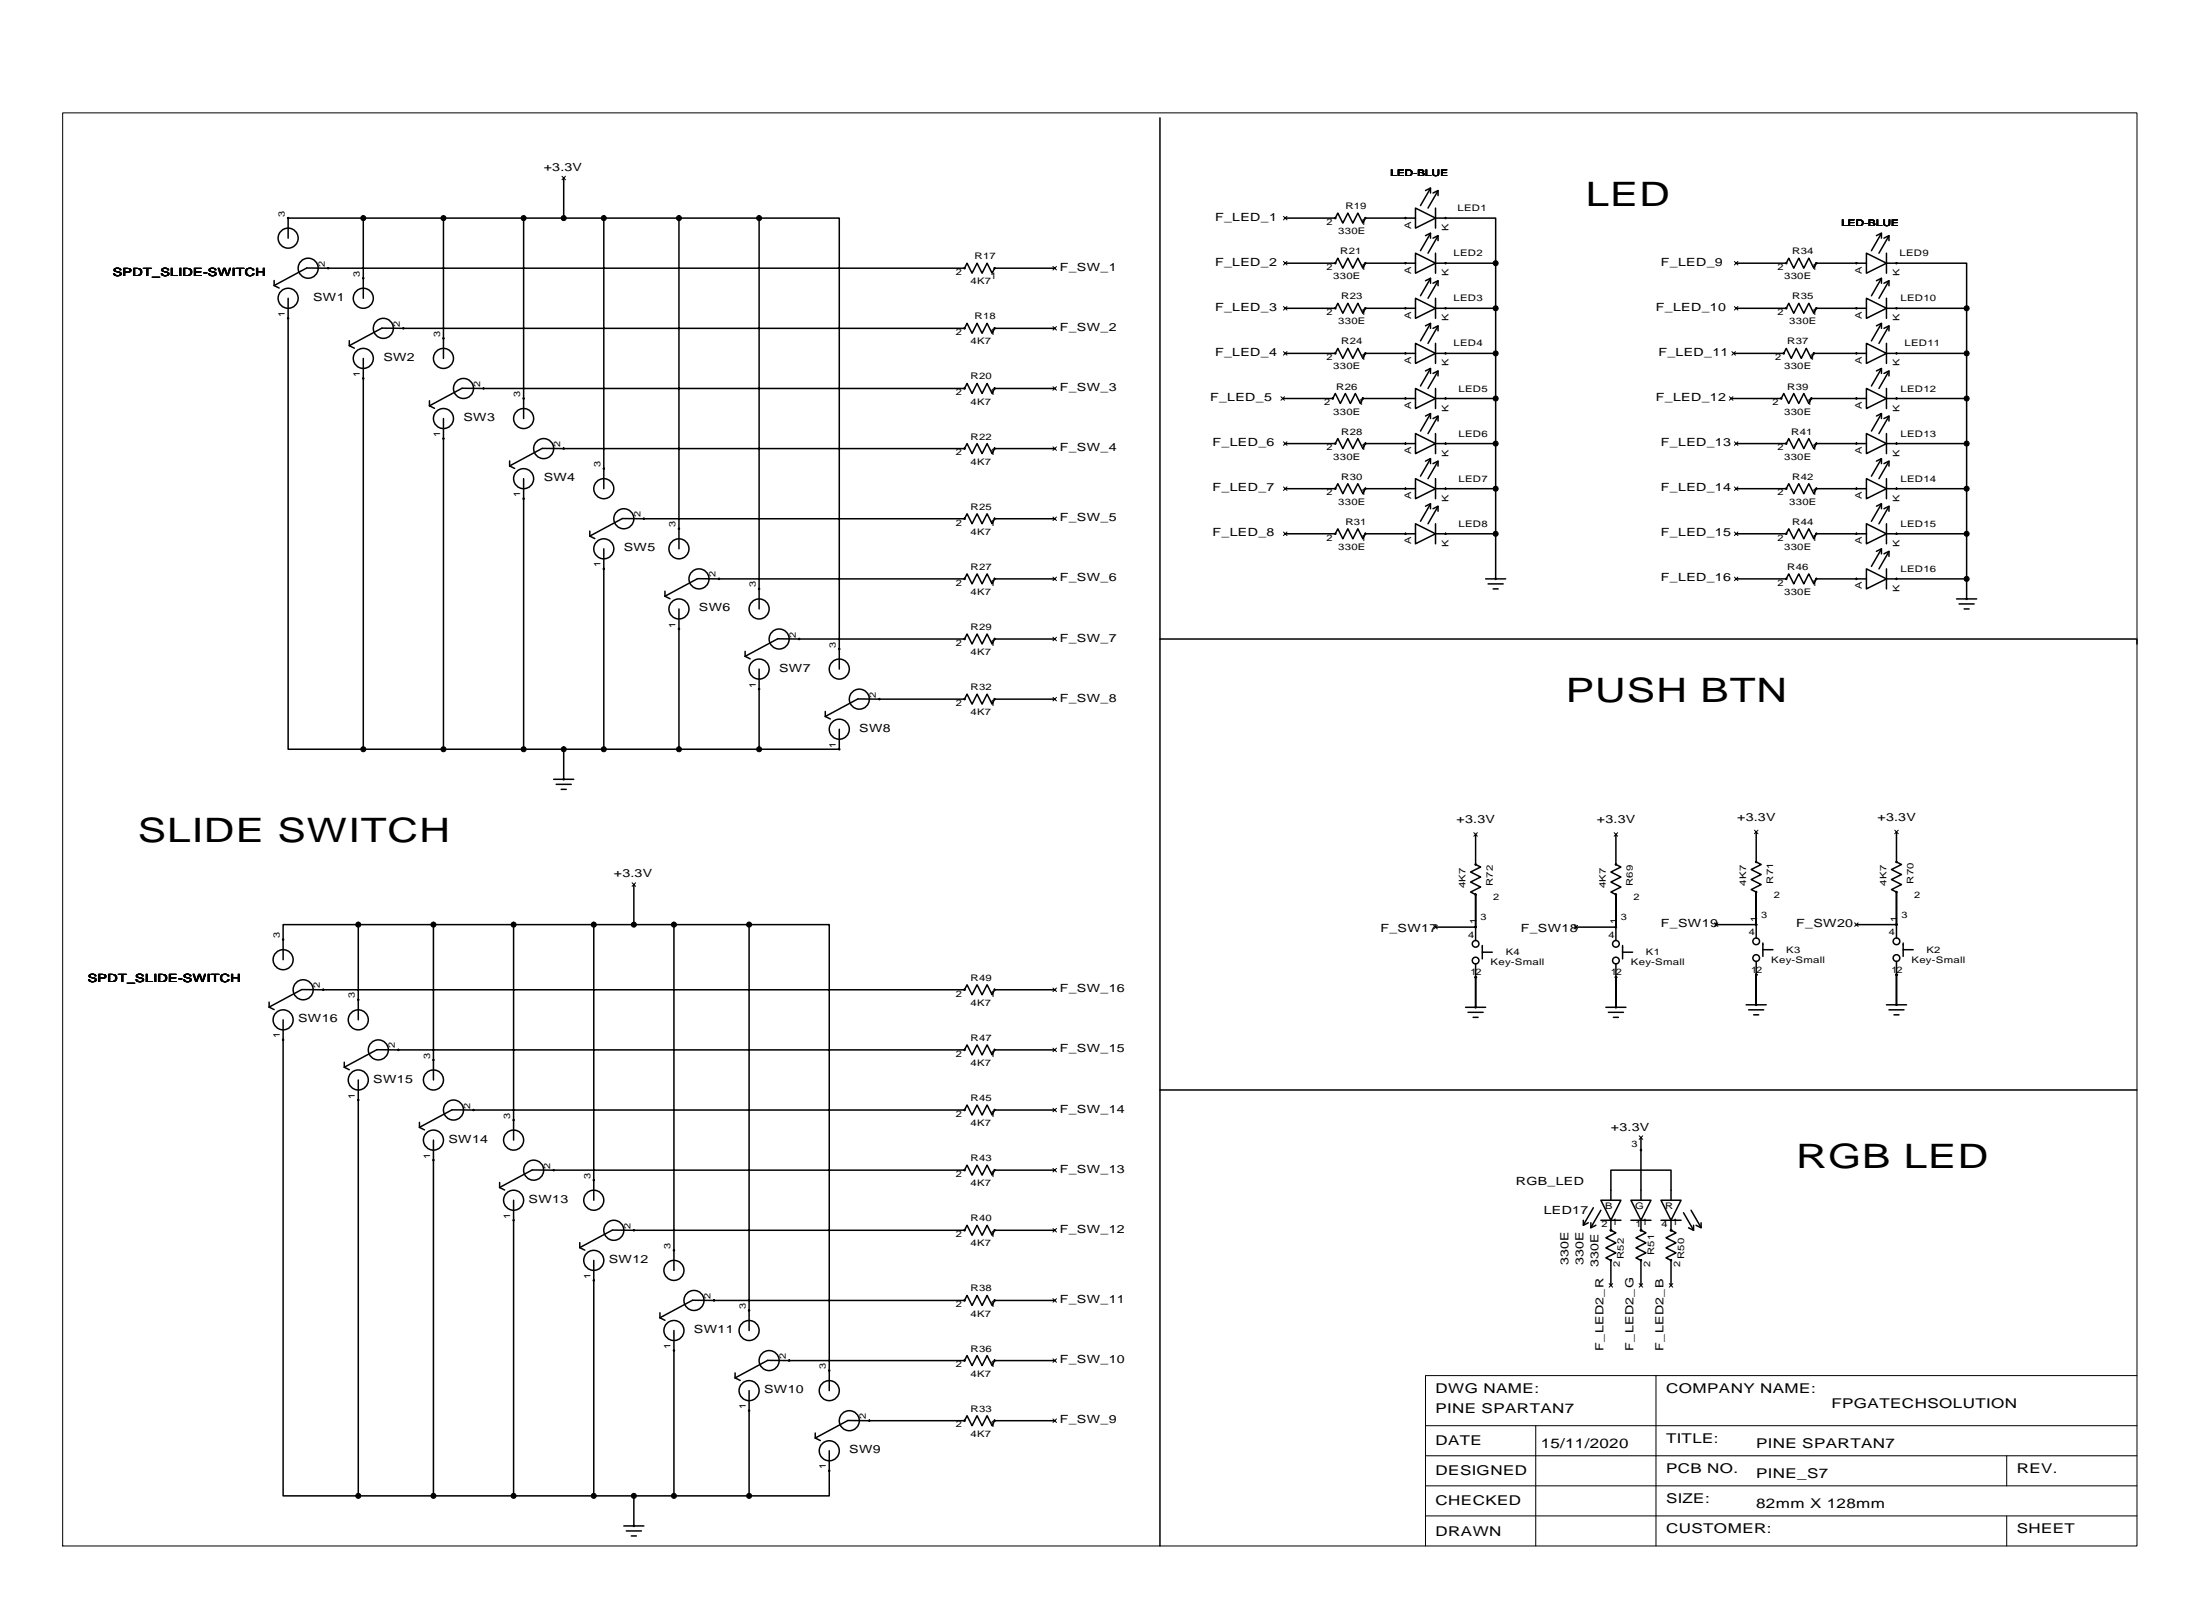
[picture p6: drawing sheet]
<svg xmlns="http://www.w3.org/2000/svg" width="558mm" height="408mm" viewBox="0 0 558 408" stroke-linecap="round" stroke-linejoin="round" font-family="sans-serif">
<g fill="none" stroke="#000" stroke-width=".38">
<path d="M294 29.9v361.9M92.1 55.3v20.3M112.4 55.3v35.5M132.7 55.3v50.8M142.9 45.1v10.2M153 55.3v68.6M172.1 55.3v83.8M192.4 55.3h20.3v114.3M192.4 55.3h-119.4v5.1M192.4 55.3v99M325.8 55.3h12.7l.6-1.3 1.3 2.5 1.2-2.5 1.3 2.5 1.3-2.5 1.2 2.5 .7-1.2h12.7M358.8 52.7l5.1 2.6-5.1 2.5z"/>
<path d="M361.3 48.3l1.3-.6v1.2M361.3 59.7l1.3-.6v1.3M362.6 47.7l-2.5 4.4M362.6 59.1l-2.5 4.4M363.2 48.9l1.3-.6v1.3M363.9 55.3h15.2v11.4M363.9 52.7v5.1M364.5 48.3l-2.5 4.4M364.5 59.8l-2.5 4.4M475.6 59.7l1.3-.6v1.3M476.9 59.1l-2.5 4.4M478.8 59.8l-2.5 4.4"/>
<path d="M69.5 72.4l1.3 .6M69.5 71.1v1.3M73 75.6v114.3h19.1M267.3 68h-15.2l-.6 1.2-1.3-2.5-1.3 2.5-1.2-2.5-1.3 2.5-1.3-2.5-.6 1.3-166.8-.1-8.2 4.5M325.8 66.7h12.7l.6-1.3 1.3 2.6 1.2-2.6 1.3 2.6 1.3-2.6 1.2 2.6 .7-1.3h12.7M325.8 78.1h12.7l.6-1.2 1.3 2.5 1.2-2.5 1.3 2.5 1.3-2.5 1.2 2.5 .7-1.3h12.7M358.8 64.2l5.1 2.5-5.1 2.5zM358.8 75.6l5.1 2.5-5.1 2.6zM361.3 71.2l1.3-.7v1.3M362.6 70.6l-2.5 4.4M363.2 60.4l1.3-.7v1.3M363.2 71.8l1.3-.6v1.2"/>
<path d="M363.9 78.1h15.2M363.9 66.7h15.2M363.9 64.2v5M363.9 75.6v5.1M364.5 71.2l-2.5 4.4M379.1 66.7v80M440.1 78.1h12.7l.6-1.2 1.3 2.5 1.2-2.5 1.3 2.5 1.3-2.5 1.2 2.5 .7-1.3h12.7M440.1 66.7h12.7l.6-1.3 1.3 2.6 1.2-2.6 1.3 2.6 1.3-2.6 1.2 2.6 .7-1.3h12.7M473.1 64.2l5.1 2.5-5.1 2.5zM473.1 75.6l5.1 2.5-5.1 2.6zM475.6 71.2l1.3-.7v1.3M476.9 70.6l-2.5 4.4"/>
<path d="M477.5 60.4l1.3-.7v1.3M477.5 71.8l1.3-.6v1.2M478.2 66.7h20.3v11.4M478.2 78.1h20.3M478.2 64.2v5M478.2 75.6v5.1M478.8 71.2l-2.5 4.4M498.5 78.1v73.7M88.5 87.6l1.3 .6M88.5 86.3v1.3M92.1 90.8v99.1M267.3 83.2h-15.2l-.6 1.3-1.3-2.6-1.3 2.6-1.2-2.6-1.3 2.6-1.3-2.6-.6 1.3h-147.7l-8.3 4.4"/>
<path d="M267.3 98.5h-15.2l-.6 1.2-1.3-2.5-1.3 2.5-1.2-2.5-1.3 2.5-1.3-2.5-.6 1.3-127.4-.1-8.2 4.5M325.8 89.6h12.7l.6-1.3 1.3 2.5 1.2-2.5 1.3 2.5 1.3-2.5 1.2 2.5 .7-1.2h12.7M358.8 98.5l5.1 2.5-5.1 2.5zM358.8 87l5.1 2.6-5.1 2.5zM361.3 94l1.3-.6v1.2M361.3 82.6l1.3-.7v1.3M362.6 93.4l-2.5 4.4M362.6 82l-2.5 4.4M363.2 94.6l1.3-.6v1.3M363.2 83.2l1.3-.6v1.3M363.9 89.6h15.2M363.9 87v5.1"/>
<path d="M363.9 98.5v5M364.5 94.1l-2.5 4.4M364.5 82.6l-2.5 4.4M439.4 89.6h12.7l.7-1.3 1.2 2.5 1.3-2.5 1.3 2.5 1.2-2.5 1.3 2.5 .6-1.2h13.4M473.1 87l5.1 2.6-5.1 2.5zM473.1 98.5l5.1 2.5-5.1 2.5zM475.6 82.6l1.3-.7v1.3M475.6 94l1.3-.6v1.2M476.9 82l-2.5 4.4M476.9 93.4l-2.5 4.4M477.5 83.2l1.3-.6v1.3M477.5 94.6l1.3-.6v1.3"/>
<path d="M478.2 89.6h20.3M478.2 87v5.1M478.2 98.5v5M478.8 82.6l-2.5 4.4M478.8 94.1l-2.5 4.4M108.9 102.9l1.2 .6M108.9 101.6v1.3M112.4 106.1v83.8M129.2 118.1l1.2 .6M129.2 116.8v1.3M267.3 113.7h-15.2l-.6 1.3-1.3-2.6-1.3 2.6-1.2-2.6-1.3 2.6-1.3-2.6-.6 1.3-107.1-.1-8.2 4.5M325.1 101h12.7l.7-1.3 1.2 2.6 1.3-2.6 1.3 2.6 1.2-2.6 1.3 2.6 .6-1.3h13.4"/>
<path d="M325.8 112.4h12.7l.6-1.2 1.3 2.5 1.2-2.5 1.3 2.5 1.3-2.5 1.2 2.5 .7-1.3h12.7M358.8 109.9l5.1 2.5-5.1 2.6zM361.3 105.4l1.3-.6v1.3M361.3 116.9l1.3-.7v1.3M362.6 104.9l-2.5 4.4M362.6 116.3l-2.5 4.4M363.2 106.1l1.3-.7v1.3M363.2 117.5l1.3-.6v1.2M363.9 112.4h15.2M363.9 101h15.2M363.9 109.9v5.1M364.5 105.5l-2.5 4.4"/>
<path d="M364.5 116.9l-2.5 4.4M438.8 101h12.7l.6-1.3 1.3 2.6 1.3-2.6 1.2 2.6 1.3-2.6 1.3 2.6 .6-1.3h14M440.1 112.4h12.7l.6-1.2 1.3 2.5 1.2-2.5 1.3 2.5 1.3-2.5 1.2 2.5 .7-1.3h12.7M473.1 109.9l5.1 2.5-5.1 2.6zM475.6 116.9l1.3-.7v1.3M475.6 105.4l1.3-.6v1.3M476.9 116.3l-2.5 4.4M476.9 104.9l-2.5 4.4M477.5 117.5l1.3-.6v1.2M477.5 106.1l1.3-.7v1.3M478.2 112.4h20.3M478.2 101h20.3"/>
<path d="M478.2 109.9v5.1M478.8 116.9l-2.5 4.4M478.8 105.5l-2.5 4.4M132.7 121.3v68.6h10.2M149.5 135.9l1.3 .6M149.5 134.6v1.3M153 139.1v50.8M267.3 131.5h-15.2l-.6 1.2-1.3-2.5-1.3 2.5-1.2-2.5-1.3 2.5-1.3-2.5-.6 1.3-86.7-.1-8.3 4.5M325.8 123.9h12.7l.6-1.3 1.3 2.5 1.2-2.5 1.3 2.5 1.3-2.5 1.2 2.5 .7-1.2h12.7M325.8 135.3h12.7l.6-1.3 1.3 2.6 1.2-2.6 1.3 2.6 1.3-2.6 1.2 2.6 .7-1.3h12.7M358.8 132.7l5.1 2.6-5.1 2.5zM358.8 121.3l5.1 2.6-5.1 2.5z"/>
<path d="M361.3 128.3l1.3-.6v1.2M362.6 127.7l-2.5 4.4M363.2 128.9l1.3-.6v1.3M363.9 135.3h15.2M363.9 123.9h15.2M363.9 121.3v5.1M363.9 132.7v5.1M364.5 128.3l-2.5 4.4M440.1 123.9h12.7l.6-1.3 1.3 2.5 1.2-2.5 1.3 2.5 1.3-2.5 1.2 2.5 .7-1.2h12.7M440.1 135.3h12.7l.6-1.3 1.3 2.6 1.2-2.6 1.3 2.6 1.3-2.6 1.2 2.6 .7-1.3h12.7M473.1 132.7l5.1 2.6-5.1 2.5zM473.1 121.3l5.1 2.6-5.1 2.5z"/>
<path d="M475.6 139.7l1.3-.6v1.3M475.6 128.3l1.3-.6v1.2M476.9 139.1l-2.5 4.4M476.9 127.7l-2.5 4.4M477.5 128.9l1.3-.6v1.3M478.2 135.3h20.3M478.2 123.9h20.3M478.2 121.3v5.1M478.2 132.7v5.1M478.8 139.8l-2.5 4.4M478.8 128.3l-2.5 4.4M168.5 151.1l1.3 .6"/>
<path d="M168.5 149.8v1.3M172.1 154.3v35.6M267.3 146.7h-15.2l-.6 1.3-1.3-2.6-1.3 2.6-1.2-2.6-1.3 2.6-1.3-2.6-.6 1.3h-67.7l-8.3 4.4M376.6 146.7h5M377.2 148h3.8M378.5 149.3h1.2M440.1 146.7h12.7l.6-1.3 1.3 2.6 1.2-2.6 1.3 2.6 1.3-2.6 1.2 2.6 .7-1.3h12.7M473.1 144.2l5.1 2.5-5.1 2.6zM477.5 140.4l1.3-.7v1.3M478.2 146.7h20.3M478.2 144.2v5.1M495.9 151.8h5.1"/>
<path d="M496.6 153.1h3.8M497.8 154.3h1.3M188.9 166.4l1.2 .6M188.9 165.1v1.3M192.4 169.6v20.3M267.3 177.2h-15.2l-.6 1.3-1.3-2.6-1.3 2.6-1.2-2.6-1.3 2.6-1.3-2.6-.6 1.3-27.1-.1-8.2 4.5M267.3 162h-15.2l-.6 1.2-1.3-2.5-1.3 2.5-1.2-2.5-1.3 2.5-1.3-2.5-.6 1.3-47.4-.1-8.2 4.5M294 162h247.7v1.2M92.1 189.9h40.6M140.3 197.5h5.1M141 198.8h3.8M142.9 189.9v7.6"/>
<path d="M209.2 181.6l1.3 .6M209.2 180.3v1.3M212.7 184.8v5.1h-69.8M142.2 200.1h1.3M374 211.5v7.6l1.3 .6-2.5 1.3 2.5 1.3-2.5 1.3 2.5 1.2-2.5 1.3 1.2 .6v11.7M409.6 211.5v7.6l1.3 .6-2.6 1.3 2.6 1.3-2.6 1.3 2.6 1.2-2.6 1.3 1.3 .6v11.7M445.1 210.9v7.6l1.3 .6-2.5 1.3 2.5 1.2-2.5 1.3 2.5 1.3-2.5 1.3 1.2 .6v11.6M480.7 210.9v7.6l1.3 .6-2.6 1.3 2.6 1.2-2.6 1.3 2.6 1.3-2.6 1.3 1.3 .6v11.6M90.8 234.3h-19v8.9M90.8 234.3h99.1M90.8 234.3v24.2M109.9 234.3v39.4"/>
<path d="M130.2 234.3v54.7M150.5 234.3v69.9M160.7 224.2v10.1M170.8 234.3v87.7M189.9 234.3h20.3v118.2M189.9 234.3v102.9M363.9 235h10.1M375.7 239.6v3.4M399.4 235h10.2M411.3 239.6v3.4M435 234.3h10.1M446.8 239v3.4"/>
<path d="M470.5 234.3h10.2M482.4 239v3.4M68.2 255.3l1.3 .6M68.2 254v1.3M71.8 258.5v120.6h19M267.3 250.9h-15.2l-.6 1.2-1.3-2.5-1.3 2.5-1.2-2.5-1.3 2.5-1.3-2.5-.6 1.3-168-.1-8.3 4.5M371.5 255.3h5.1M372.1 256.6h3.8M373.4 257.8h1.3M374 247.7h.1M374 244.3v11M375.7 241.3h2.6"/>
<path d="M407 255.3h5.1M407.7 256.6h3.8M408.9 257.8h1.3M409.6 247.7h.1M409.6 244.3v11M411.3 241.3h2.5M442.6 254.7h5.1M443.2 255.9h3.8M444.5 257.2h1.3M445.1 247h.1M445.1 243.7v11M446.8 240.7h2.6"/>
<path d="M478.2 254.7h5M478.8 255.9h3.8M480.1 257.2h1.2M480.7 247h.1M480.7 243.7v11M482.4 240.7h2.5M87.3 270.5l1.2 .6M87.3 269.2v1.3M90.8 273.7v105.4h19.1M267.3 266.1h-15.2l-.6 1.3-1.3-2.6-1.3 2.6-1.2-2.6-1.3 2.6-1.3-2.6-.6 1.3-149-.1-8.2 4.5M294 276.3h247.7M106.3 285.7l1.3 .7"/>
<path d="M106.3 284.5v1.2M109.9 289v90.1M126.6 299.7v1.3M267.3 281.3h-15.2l-.6 1.3-1.3-2.5-1.3 2.5-1.2-2.5-1.3 2.5-1.3-2.5-.6 1.2h-129.9l-8.3 4.4M267.3 296.6h-15.2l-.6 1.2-1.3-2.5-1.3 2.5-1.2-2.5-1.3 2.5-1.3-2.5-.6 1.3-109.6-.1-8.3 4.5M415.9 288.3v15.9M126.6 301l1.3 .6M130.2 304.2v74.9M147 316.2l1.2 .6M147 314.9v1.3M150.5 319.4v59.7M267.3 311.8h-15.2l-.6 1.3-1.3-2.6-1.3 2.6-1.2-2.6-1.3 2.6-1.3-2.6-.6 1.3h-89.3l-8.2 4.4"/>
<path d="M401.3 309.3v1.2l1.3-.6M403.2 309.9v1.3l1.3-.7M403.9 306.1l-2.6 4.4M405.8 304.2h5.1l-2.6 5.1zM405.8 309.3h5.1M405.8 306.7l-2.6 4.4M408.3 311.8h.1M408.3 311.8l1.3 .7-2.6 1.2 2.6 1.3-2.6 1.3 2.6 1.2-2.6 1.3 1.3 .6v6.4M408.3 304.2v-7.6h15.3v7.6M408.3 309.3v2.5M413.4 304.2h5.1l-2.6 5.1zM413.4 309.3h5.1"/>
<path d="M415.9 311.8h.1M415.9 311.8l1.3 .7-2.5 1.2 2.5 1.3-2.5 1.3 2.5 1.2-2.5 1.3 1.2 .6v6.4M415.9 309.3v2.5M421 304.2h5.1l-2.5 5.1zM421 309.3h5.1M423.6 311.8h.1M423.6 311.8l1.2 .7-2.5 1.2 2.5 1.3-2.5 1.3 2.5 1.2-2.5 1.3 1.3 .6v6.4M423.6 309.3v2.5M426.7 307.4l2.6 4.4M428.6 306.7l2.6 4.4M429.3 310.5v1.3l-1.3-.6M431.2 309.9v1.3l-1.3-.7"/>
<path d="M167.3 334l1.2 .6M167.3 332.7v1.3M170.8 337.2v41.9M267.3 329.6h-15.2l-.6 1.3-1.3-2.6-1.3 2.6-1.2-2.6-1.3 2.6-1.3-2.6-.6 1.3-69-.1-8.2 4.5M186.3 349.2l1.3 .7M186.3 348v1.2M189.9 352.5v26.6M267.3 344.8h-15.2l-.6 1.3-1.3-2.5-1.3 2.5-1.2-2.5-1.3 2.5-1.3-2.5-.6 1.2h-49.9l-8.3 4.4M109.9 379.1h40.6M150.5 379.1h10.2v7.6M160.7 379.1h29.2M206.6 364.5l1.3 .6"/>
<path d="M206.6 363.2v1.3M210.2 367.7v11.4h-20.3M267.3 360.1h-15.2l-.6 1.2-1.3-2.5-1.3 2.5-1.2-2.5-1.3 2.5-1.3-2.5-.6 1.3-29.6-.1-8.3 4.5M158.1 386.7h5.1M158.8 388h3.8M160 389.3h1.3"/>
<circle cx="73" cy="75.6" r="2.54"/>
<circle cx="73" cy="60.4" r="2.54"/>
<circle cx="78.1" cy="68" r="2.54"/>
<circle cx="92.1" cy="75.6" r="2.54"/>
<circle cx="92.1" cy="90.8" r="2.54"/>
<circle cx="97.2" cy="83.2" r="2.54"/>
<circle cx="112.4" cy="90.8" r="2.54"/>
<circle cx="117.5" cy="98.5" r="2.54"/>
<circle cx="112.4" cy="106.1" r="2.54"/>
<circle cx="132.7" cy="106.1" r="2.54"/>
<circle cx="137.8" cy="113.7" r="2.54"/>
<circle cx="132.7" cy="121.3" r="2.54"/>
<circle cx="153" cy="139.1" r="2.54"/>
<circle cx="153" cy="123.9" r="2.54"/>
<circle cx="158.1" cy="131.5" r="2.54"/>
<circle cx="172.1" cy="139.1" r="2.54"/>
<circle cx="172.1" cy="154.3" r="2.54"/>
<circle cx="177.2" cy="146.7" r="2.54"/>
<circle cx="192.4" cy="154.3" r="2.54"/>
<circle cx="192.4" cy="169.6" r="2.54"/>
<circle cx="197.5" cy="162" r="2.54"/>
<circle cx="212.7" cy="169.6" r="2.54"/>
<circle cx="217.8" cy="177.2" r="2.54"/>
<circle cx="212.7" cy="184.8" r="2.54"/>
<circle cx="374" cy="239.2" r=".85"/>
<circle cx="409.6" cy="239.2" r=".85"/>
<circle cx="445.1" cy="238.6" r=".85"/>
<circle cx="480.7" cy="238.6" r=".85"/>
<circle cx="71.8" cy="258.5" r="2.54"/>
<circle cx="71.8" cy="243.2" r="2.54"/>
<circle cx="76.8" cy="250.9" r="2.54"/>
<circle cx="90.8" cy="258.5" r="2.54"/>
<circle cx="374" cy="243.4" r=".85"/>
<circle cx="409.6" cy="243.4" r=".85"/>
<circle cx="445.1" cy="242.8" r=".85"/>
<circle cx="480.7" cy="242.8" r=".85"/>
<circle cx="90.8" cy="273.7" r="2.54"/>
<circle cx="95.9" cy="266.1" r="2.54"/>
<circle cx="109.9" cy="273.7" r="2.54"/>
<circle cx="109.9" cy="289" r="2.54"/>
<circle cx="114.9" cy="281.3" r="2.54"/>
<circle cx="130.2" cy="289" r="2.54"/>
<circle cx="135.3" cy="296.6" r="2.54"/>
<circle cx="130.2" cy="304.2" r="2.54"/>
<circle cx="150.5" cy="319.4" r="2.54"/>
<circle cx="150.5" cy="304.2" r="2.54"/>
<circle cx="155.6" cy="311.8" r="2.54"/>
<circle cx="170.8" cy="337.2" r="2.54"/>
<circle cx="170.8" cy="322" r="2.54"/>
<circle cx="175.9" cy="329.6" r="2.54"/>
<circle cx="189.9" cy="337.2" r="2.54"/>
<circle cx="189.9" cy="352.5" r="2.54"/>
<circle cx="195" cy="344.8" r="2.54"/>
<circle cx="210.2" cy="352.5" r="2.54"/>
<circle cx="210.2" cy="367.7" r="2.54"/>
<circle cx="215.3" cy="360.1" r="2.54"/>
</g>
<g fill="none" stroke="#000" stroke-width=".25">
<path d="M15.9 28.6h525.8v363.2h-525.8zM142.4 44.7l.9 .9M143.3 44.7l-.9 .9M325.3 54.8l.9 .9M326.2 54.8l-.9 .9M266.9 67.5l.9 .9M267.8 67.5l-.9 .9M325.3 77.7l.9 .9M325.3 66.3l.9 .9M326.2 77.7l-.9 .9M326.2 66.3l-.9 .9M439.6 77.7l.9 .9"/>
<path d="M439.6 66.3l.9 .9M440.5 77.7l-.9 .9M440.5 66.3l-.9 .9M266.9 98l.9 .9M266.9 82.8l.9 .9M267.8 98l-.9 .9M267.8 82.8l-.9 .9M325.3 89.1l.9 .9M326.2 89.1l-.9 .9M439 89.1l.9 .9M439.9 89.1l-.9 .9M266.9 113.2l.9 .9"/>
<path d="M267.8 113.2l-.9 .9M324.7 100.5l.9 .9M325.3 112l.9 .9M325.6 100.5l-.9 .9M326.2 112l-.9 .9M438.3 100.5l.9 .9M439.2 100.5l-.9 .9M439.6 112l.9 .9M440.5 112l-.9 .9M266.9 131l.9 .9M267.8 131l-.9 .9M325.3 123.4l.9 .9"/>
<path d="M325.3 134.8l.9 .9M326.2 123.4l-.9 .9M326.2 134.8l-.9 .9M439.6 134.8l.9 .9M439.6 123.4l.9 .9M440.5 134.8l-.9 .9M440.5 123.4l-.9 .9M266.9 146.3l.9 .9M267.8 146.3l-.9 .9M439.6 146.3l.9 .9M440.5 146.3l-.9 .9M266.9 176.7l.9 .9"/>
<path d="M266.9 161.5l.9 .9M267.8 176.7l-.9 .9M267.8 161.5l-.9 .9M373.6 211l.9 .9M374.5 211l-.9 .9M409.1 211l.9 .9M410 211l-.9 .9M444.7 210.4l.9 .9M445.6 210.4l-.9 .9M480.3 210.4l.9 .9M481.2 210.4l-.9 .9M160.2 223.7l.9 .9"/>
<path d="M161.1 223.7l-.9 .9M363.4 234.5l.9 .9M364.3 234.5l-.9 .9M399 234.5l.9 .9M399.9 234.5l-.9 .9M434.5 233.9l.9 .9M435.4 233.9l-.9 .9M470.1 233.9l.9 .9M471 233.9l-.9 .9M266.9 250.4l.9 .9M267.8 250.4l-.9 .9M266.9 265.6l.9 .9"/>
<path d="M267.8 265.6l-.9 .9M266.9 280.9l.9 .9M266.9 296.1l.9 .9M267.8 280.9l-.9 .9M267.8 296.1l-.9 .9M415.5 287.9l.9 .9M416.4 287.9l-.9 .9M266.9 311.4l.9 .9M267.8 311.4l-.9 .9M266.9 329.1l.9 .9M267.8 329.1l-.9 .9M407.9 325.3l.9 .9"/>
<path d="M408.8 325.3l-.9 .9M415.5 325.3l.9 .9M416.4 325.3l-.9 .9M423.1 325.3l.9 .9M424 325.3l-.9 .9M266.9 344.4l.9 .9M266.9 359.6l.9 .9M267.8 344.4l-.9 .9M267.8 359.6l-.9 .9M419.7 348.6v43.2M541.7 348.6h-180.4v43.2M361.3 361.3h180.4"/>
<path d="M361.3 369h180.4M361.3 376.6h180.4M389.3 361.3v30.5M508.6 369v7.6M361.3 384.2h180.4M508.6 384.2v7.6"/>
</g>
<g fill="#000" stroke="#000" stroke-width=".25">
<circle cx="73" cy="55.3" r=".19"/>
<circle cx="92.1" cy="55.3" r=".64"/>
<circle cx="112.4" cy="55.3" r=".64"/>
<circle cx="132.7" cy="55.3" r=".64"/>
<circle cx="142.9" cy="55.3" r=".64"/>
<circle cx="153" cy="55.3" r=".64"/>
<circle cx="172.1" cy="55.3" r=".64"/>
<circle cx="192.4" cy="55.3" r=".64"/>
<circle cx="338.5" cy="55.3" r=".19"/>
<circle cx="346.1" cy="55.3" r=".19"/>
<circle cx="356.2" cy="55.3" r=".19"/>
<circle cx="366.4" cy="55.3" r=".19"/>
<circle cx="83.2" cy="68" r=".19"/>
<circle cx="92.1" cy="70.5" r=".19"/>
<circle cx="244.5" cy="68" r=".19"/>
<circle cx="252.1" cy="68" r=".19"/>
<circle cx="338.5" cy="66.7" r=".19"/>
<circle cx="338.5" cy="78.1" r=".19"/>
<circle cx="346.1" cy="66.7" r=".19"/>
<circle cx="346.1" cy="78.1" r=".19"/>
<circle cx="356.2" cy="66.7" r=".19"/>
<circle cx="356.2" cy="78.1" r=".19"/>
<circle cx="366.4" cy="78.1" r=".19"/>
<circle cx="366.4" cy="66.7" r=".19"/>
<circle cx="379.1" cy="66.7" r=".64"/>
<circle cx="379.1" cy="78.1" r=".64"/>
<circle cx="452.8" cy="78.1" r=".19"/>
<circle cx="452.8" cy="66.7" r=".19"/>
<circle cx="460.4" cy="66.7" r=".19"/>
<circle cx="460.4" cy="78.1" r=".19"/>
<circle cx="470.5" cy="78.1" r=".19"/>
<circle cx="470.5" cy="66.7" r=".19"/>
<circle cx="480.7" cy="66.7" r=".19"/>
<circle cx="480.7" cy="78.1" r=".19"/>
<circle cx="498.5" cy="78.1" r=".64"/>
<circle cx="73" cy="80.7" r=".19"/>
<circle cx="92.1" cy="95.9" r=".19"/>
<circle cx="102.2" cy="83.2" r=".19"/>
<circle cx="112.4" cy="85.8" r=".19"/>
<circle cx="122.6" cy="98.5" r=".19"/>
<circle cx="244.5" cy="83.2" r=".19"/>
<circle cx="244.5" cy="98.5" r=".19"/>
<circle cx="252.1" cy="98.5" r=".19"/>
<circle cx="252.1" cy="83.2" r=".19"/>
<circle cx="338.5" cy="89.6" r=".19"/>
<circle cx="346.1" cy="89.6" r=".19"/>
<circle cx="356.2" cy="89.6" r=".19"/>
<circle cx="366.4" cy="89.6" r=".19"/>
<circle cx="379.1" cy="89.6" r=".64"/>
<circle cx="452.1" cy="89.6" r=".19"/>
<circle cx="459.7" cy="89.6" r=".19"/>
<circle cx="470.5" cy="89.6" r=".19"/>
<circle cx="480.7" cy="89.6" r=".19"/>
<circle cx="498.5" cy="89.6" r=".64"/>
<circle cx="112.4" cy="111.2" r=".19"/>
<circle cx="132.7" cy="101" r=".19"/>
<circle cx="142.9" cy="113.7" r=".19"/>
<circle cx="153" cy="118.8" r=".19"/>
<circle cx="244.5" cy="113.7" r=".19"/>
<circle cx="252.1" cy="113.7" r=".19"/>
<circle cx="337.8" cy="101" r=".19"/>
<circle cx="338.5" cy="112.4" r=".19"/>
<circle cx="345.4" cy="101" r=".19"/>
<circle cx="346.1" cy="112.4" r=".19"/>
<circle cx="356.2" cy="112.4" r=".19"/>
<circle cx="356.2" cy="101" r=".19"/>
<circle cx="366.4" cy="112.4" r=".19"/>
<circle cx="366.4" cy="101" r=".19"/>
<circle cx="379.1" cy="112.4" r=".64"/>
<circle cx="379.1" cy="101" r=".64"/>
<circle cx="451.5" cy="101" r=".19"/>
<circle cx="452.8" cy="112.4" r=".19"/>
<circle cx="459.1" cy="101" r=".19"/>
<circle cx="460.4" cy="112.4" r=".19"/>
<circle cx="470.5" cy="112.4" r=".19"/>
<circle cx="470.5" cy="101" r=".19"/>
<circle cx="480.7" cy="101" r=".19"/>
<circle cx="480.7" cy="112.4" r=".19"/>
<circle cx="498.5" cy="101" r=".64"/>
<circle cx="498.5" cy="112.4" r=".64"/>
<circle cx="132.7" cy="126.4" r=".19"/>
<circle cx="163.2" cy="131.5" r=".19"/>
<circle cx="172.1" cy="134" r=".19"/>
<circle cx="244.5" cy="131.5" r=".19"/>
<circle cx="252.1" cy="131.5" r=".19"/>
<circle cx="338.5" cy="135.3" r=".19"/>
<circle cx="338.5" cy="123.9" r=".19"/>
<circle cx="346.1" cy="123.9" r=".19"/>
<circle cx="346.1" cy="135.3" r=".19"/>
<circle cx="356.2" cy="135.3" r=".19"/>
<circle cx="356.2" cy="123.9" r=".19"/>
<circle cx="366.4" cy="135.3" r=".19"/>
<circle cx="366.4" cy="123.9" r=".19"/>
<circle cx="379.1" cy="135.3" r=".64"/>
<circle cx="379.1" cy="123.9" r=".64"/>
<circle cx="452.8" cy="123.9" r=".19"/>
<circle cx="452.8" cy="135.3" r=".19"/>
<circle cx="460.4" cy="135.3" r=".19"/>
<circle cx="460.4" cy="123.9" r=".19"/>
<circle cx="470.5" cy="135.3" r=".19"/>
<circle cx="470.5" cy="123.9" r=".19"/>
<circle cx="480.7" cy="123.9" r=".19"/>
<circle cx="480.7" cy="135.3" r=".19"/>
<circle cx="498.5" cy="135.3" r=".64"/>
<circle cx="498.5" cy="123.9" r=".64"/>
<circle cx="153" cy="144.2" r=".19"/>
<circle cx="172.1" cy="159.4" r=".19"/>
<circle cx="182.3" cy="146.7" r=".19"/>
<circle cx="192.4" cy="149.3" r=".19"/>
<circle cx="244.5" cy="146.7" r=".19"/>
<circle cx="252.1" cy="146.7" r=".19"/>
<circle cx="379.1" cy="146.7" r=".19"/>
<circle cx="452.8" cy="146.7" r=".19"/>
<circle cx="460.4" cy="146.7" r=".19"/>
<circle cx="470.5" cy="146.7" r=".19"/>
<circle cx="480.7" cy="146.7" r=".19"/>
<circle cx="498.5" cy="151.8" r=".19"/>
<circle cx="498.5" cy="146.7" r=".64"/>
<circle cx="192.4" cy="174.7" r=".19"/>
<circle cx="202.6" cy="162" r=".19"/>
<circle cx="212.7" cy="164.5" r=".19"/>
<circle cx="222.9" cy="177.2" r=".19"/>
<circle cx="244.5" cy="177.2" r=".19"/>
<circle cx="244.5" cy="162" r=".19"/>
<circle cx="252.1" cy="177.2" r=".19"/>
<circle cx="252.1" cy="162" r=".19"/>
<circle cx="92.1" cy="189.9" r=".64"/>
<circle cx="112.4" cy="189.9" r=".64"/>
<circle cx="132.7" cy="189.9" r=".64"/>
<circle cx="142.9" cy="197.5" r=".19"/>
<circle cx="142.9" cy="189.9" r=".64"/>
<circle cx="153" cy="189.9" r=".64"/>
<circle cx="172.1" cy="189.9" r=".64"/>
<circle cx="192.4" cy="189.9" r=".64"/>
<circle cx="212.7" cy="189.9" r=".19"/>
<circle cx="374" cy="219.1" r=".19"/>
<circle cx="409.6" cy="219.1" r=".19"/>
<circle cx="445.1" cy="218.5" r=".19"/>
<circle cx="480.7" cy="218.5" r=".19"/>
<circle cx="71.8" cy="238.2" r=".19"/>
<circle cx="90.8" cy="234.3" r=".64"/>
<circle cx="109.9" cy="234.3" r=".64"/>
<circle cx="130.2" cy="234.3" r=".64"/>
<circle cx="150.5" cy="234.3" r=".64"/>
<circle cx="160.7" cy="234.3" r=".64"/>
<circle cx="170.8" cy="234.3" r=".64"/>
<circle cx="189.9" cy="234.3" r=".64"/>
<circle cx="374" cy="226.7" r=".19"/>
<circle cx="374" cy="235" r=".19"/>
<circle cx="409.6" cy="226.7" r=".19"/>
<circle cx="409.6" cy="235" r=".19"/>
<circle cx="445.1" cy="226.1" r=".19"/>
<circle cx="445.1" cy="234.3" r=".19"/>
<circle cx="480.7" cy="226.1" r=".19"/>
<circle cx="480.7" cy="234.3" r=".19"/>
<circle cx="81.9" cy="250.9" r=".19"/>
<circle cx="90.8" cy="253.4" r=".19"/>
<circle cx="244.5" cy="250.9" r=".19"/>
<circle cx="252.1" cy="250.9" r=".19"/>
<circle cx="374" cy="247.7" r=".19"/>
<circle cx="374" cy="255.3" r=".19"/>
<circle cx="409.6" cy="247.7" r=".19"/>
<circle cx="409.6" cy="255.3" r=".19"/>
<circle cx="445.1" cy="247" r=".19"/>
<circle cx="445.1" cy="254.7" r=".19"/>
<circle cx="480.7" cy="254.7" r=".19"/>
<circle cx="480.7" cy="247" r=".19"/>
<circle cx="71.8" cy="263.6" r=".19"/>
<circle cx="90.8" cy="278.8" r=".19"/>
<circle cx="101" cy="266.1" r=".19"/>
<circle cx="109.9" cy="268.6" r=".19"/>
<circle cx="244.5" cy="266.1" r=".19"/>
<circle cx="252.1" cy="266.1" r=".19"/>
<circle cx="109.9" cy="294" r=".19"/>
<circle cx="120" cy="281.3" r=".19"/>
<circle cx="130.2" cy="283.9" r=".19"/>
<circle cx="140.3" cy="296.6" r=".19"/>
<circle cx="150.5" cy="299.1" r=".19"/>
<circle cx="244.5" cy="296.6" r=".19"/>
<circle cx="244.5" cy="281.3" r=".19"/>
<circle cx="252.1" cy="281.3" r=".19"/>
<circle cx="252.1" cy="296.6" r=".19"/>
<circle cx="415.9" cy="291.5" r=".19"/>
<circle cx="130.2" cy="309.3" r=".19"/>
<circle cx="160.7" cy="311.8" r=".19"/>
<circle cx="170.8" cy="316.9" r=".19"/>
<circle cx="244.5" cy="311.8" r=".19"/>
<circle cx="252.1" cy="311.8" r=".19"/>
<circle cx="408.3" cy="311.8" r=".19"/>
<circle cx="408.3" cy="319.4" r=".19"/>
<circle cx="415.9" cy="319.4" r=".19"/>
<circle cx="415.9" cy="311.8" r=".19"/>
<circle cx="423.6" cy="311.8" r=".19"/>
<circle cx="423.6" cy="319.4" r=".19"/>
<circle cx="150.5" cy="324.5" r=".19"/>
<circle cx="181" cy="329.6" r=".19"/>
<circle cx="189.9" cy="332.1" r=".19"/>
<circle cx="244.5" cy="329.6" r=".19"/>
<circle cx="252.1" cy="329.6" r=".19"/>
<circle cx="170.8" cy="342.3" r=".19"/>
<circle cx="189.9" cy="357.5" r=".19"/>
<circle cx="200" cy="344.8" r=".19"/>
<circle cx="210.2" cy="347.4" r=".19"/>
<circle cx="244.5" cy="344.8" r=".19"/>
<circle cx="252.1" cy="344.8" r=".19"/>
<circle cx="90.8" cy="379.1" r=".64"/>
<circle cx="109.9" cy="379.1" r=".64"/>
<circle cx="130.2" cy="379.1" r=".64"/>
<circle cx="150.5" cy="379.1" r=".64"/>
<circle cx="160.7" cy="379.1" r=".64"/>
<circle cx="170.8" cy="379.1" r=".64"/>
<circle cx="189.9" cy="379.1" r=".64"/>
<circle cx="210.2" cy="372.8" r=".19"/>
<circle cx="220.4" cy="360.1" r=".19"/>
<circle cx="244.5" cy="360.1" r=".19"/>
<circle cx="252.1" cy="360.1" r=".19"/>
<circle cx="160.7" cy="386.7" r=".19"/>
</g>
<g font-size="8.5">
<text x="402" y="52.1">LED</text>
<text x="396.9" y="177.9">PUSH BTN</text>
<text x="34.9" y="213.4">SLIDE SWITCH</text>
<text x="455.3" y="296">RGB LED</text>
</g>
<g font-size="3.4">
<text x="363.9" y="353">DWG NAME:</text>
<text x="422.3" y="353">COMPANY NAME:</text>
<text x="363.9" y="358.1">PINE SPARTAN7</text>
<text x="464.2" y="356.8">FPGATECHSOLUTION</text>
<text x="422.3" y="365.7">TITLE:</text>
<text x="363.9" y="366.3">DATE</text>
<text x="390.5" y="367">15/11/2020</text>
<text x="445.1" y="367">PINE SPARTAN7</text>
<text x="363.9" y="373.9">DESIGNED</text>
<text x="422.3" y="373.3">PCB NO.</text>
<text x="445.1" y="374.6">PINE_S7</text>
<text x="511.2" y="373.3">REV.</text>
<text x="363.9" y="381.6">CHECKED</text>
<text x="422.3" y="380.9">SIZE:</text>
<text x="445.1" y="382.2">82mm X 128mm</text>
<text x="363.9" y="389.2">DRAWN</text>
<text x="422.3" y="388.5">CUSTOMER:</text>
<text x="511.2" y="388.5">SHEET</text>
</g>
<g font-size="2.9">
<text x="137.8" y="43.2">+3.3V</text>
<text x="308" y="55.9">F_LED_1</text>
<text x="28.6" y="69.9">SPDT_SLIDE-SWITCH</text>
<text x="268.6" y="68.6">F_SW_1</text>
<text x="308" y="67.4">F_LED_2</text>
<text x="421" y="67.4">F_LED_9</text>
<text x="79.4" y="76.2">SW1</text>
<text x="268.6" y="83.9">F_SW_2</text>
<text x="308" y="78.8">F_LED_3</text>
<text x="419.7" y="78.8">F_LED_10</text>
<text x="97.2" y="91.5">SW2</text>
<text x="308" y="90.2">F_LED_4</text>
<text x="420.4" y="90.2">F_LED_11</text>
<text x="268.6" y="99.1">F_SW_3</text>
<text x="306.7" y="101.6">F_LED_5</text>
<text x="419.7" y="101.6">F_LED_12</text>
<text x="117.5" y="106.7">SW3</text>
<text x="307.3" y="113.1">F_LED_6</text>
<text x="421" y="113.1">F_LED_13</text>
<text x="268.6" y="114.3">F_SW_4</text>
<text x="137.8" y="122">SW4</text>
<text x="307.3" y="124.5">F_LED_7</text>
<text x="421" y="124.5">F_LED_14</text>
<text x="268.6" y="132.1">F_SW_5</text>
<text x="307.3" y="135.9">F_LED_8</text>
<text x="421" y="135.9">F_LED_15</text>
<text x="158.1" y="139.7">SW5</text>
<text x="268.6" y="147.4">F_SW_6</text>
<text x="421" y="147.4">F_LED_16</text>
<text x="177.2" y="155">SW6</text>
<text x="268.6" y="162.6">F_SW_7</text>
<text x="197.5" y="170.2">SW7</text>
<text x="268.6" y="177.8">F_SW_8</text>
<text x="217.8" y="185.5">SW8</text>
<text x="369.2" y="208.7">+3.3V</text>
<text x="404.8" y="208.7">+3.3V</text>
<text x="440.3" y="208.1">+3.3V</text>
<text x="475.9" y="208.1">+3.3V</text>
<text x="155.6" y="222.3">+3.3V</text>
<text x="349.9" y="236.3">F_SW17</text>
<text x="385.5" y="236.3">F_SW18</text>
<text x="421" y="235">F_SW19</text>
<text x="455.3" y="235">F_SW20</text>
<text x="22.2" y="249">SPDT_SLIDE-SWITCH</text>
<text x="268.6" y="251.5">F_SW_16</text>
<text x="75.6" y="259.1">SW16</text>
<text x="268.6" y="266.7">F_SW_15</text>
<text x="94.6" y="274.4">SW15</text>
<text x="268.6" y="282">F_SW_14</text>
<text x="408.3" y="286.7">+3.3V</text>
<text x="113.7" y="289.6">SW14</text>
<text x="268.6" y="297.2">F_SW_13</text>
<text x="134" y="304.8">SW13</text>
<text x="384.2" y="300.4">RGB_LED</text>
<text x="391.3" y="307.8">LED17</text>
<text x="268.6" y="312.5">F_SW_12</text>
<text x="154.3" y="320.1">SW12</text>
<text x="397.5" y="320.7" transform="rotate(-90 397.5 320.7)">330E</text>
<text x="401.3" y="320.7" transform="rotate(-90 401.3 320.7)">330E</text>
<text x="405.1" y="321.2" transform="rotate(-90 405.1 321.2)">330E</text>
<text x="268.6" y="330.2">F_SW_11</text>
<text x="175.9" y="337.9">SW11</text>
<text x="268.6" y="345.5">F_SW_10</text>
<text x="406.4" y="342.3" transform="rotate(-90 406.4 342.3)">F_LED2_R</text>
<text x="414" y="342.3" transform="rotate(-90 414 342.3)">F_LED2_G</text>
<text x="421.7" y="342.3" transform="rotate(-90 421.7 342.3)">F_LED2_B</text>
<text x="193.7" y="353.1">SW10</text>
<text x="268.6" y="360.7">F_SW_9</text>
<text x="215.3" y="368.3">SW9</text>
</g>
<g font-size="2.3">
<text x="352.4" y="44.6">LED-BLUE</text>
<text x="341" y="53">R19</text>
<text x="369.5" y="53.5">LED1</text>
<text x="72.2" y="54.9" transform="rotate(-90 72.2 54.9)">3</text>
<text x="336.3" y="57">2</text>
<text x="339.2" y="59.4">330E</text>
<text x="344.9" y="57">1</text>
<text x="357.7" y="57.9" transform="rotate(-90 357.7 57.9)">A</text>
<text x="367.2" y="58.6" transform="rotate(-90 367.2 58.6)">K</text>
<text x="466.7" y="57.3">LED-BLUE</text>
<text x="247" y="65.7">R17</text>
<text x="339.7" y="64.4">R21</text>
<text x="368.4" y="64.9">LED2</text>
<text x="454.3" y="64.4">R34</text>
<text x="481.5" y="64.9">LED9</text>
<text x="82.3" y="67.6" transform="rotate(-90 82.3 67.6)">2</text>
<text x="91.2" y="70.2" transform="rotate(-90 91.2 70.2)">3</text>
<text x="242.3" y="69.7">2</text>
<text x="251.1" y="70.8">1</text>
<text x="336.3" y="68.4">2</text>
<text x="338" y="70.8">330E</text>
<text x="344.9" y="68.4">1</text>
<text x="357.7" y="69.4" transform="rotate(-90 357.7 69.4)">A</text>
<text x="367.2" y="70" transform="rotate(-90 367.2 70)">K</text>
<text x="450.6" y="68.4">2</text>
<text x="452.3" y="70.8">330E</text>
<text x="459.2" y="68.4">1</text>
<text x="472" y="69.4" transform="rotate(-90 472 69.4)">A</text>
<text x="481.5" y="70" transform="rotate(-90 481.5 70)">K</text>
<text x="246" y="72.1">4K7</text>
<text x="340" y="75.9">R23</text>
<text x="368.4" y="76.4">LED3</text>
<text x="454.3" y="75.9">R35</text>
<text x="481.7" y="76.4">LED10</text>
<text x="72.2" y="80.3" transform="rotate(-90 72.2 80.3)">1</text>
<text x="101.4" y="82.9" transform="rotate(-90 101.4 82.9)">2</text>
<text x="247" y="80.9">R18</text>
<text x="336.3" y="79.9">2</text>
<text x="339.2" y="82.2">330E</text>
<text x="344.9" y="79.9">1</text>
<text x="357.7" y="80.8" transform="rotate(-90 357.7 80.8)">A</text>
<text x="367.2" y="81.4" transform="rotate(-90 367.2 81.4)">K</text>
<text x="450.6" y="79.9">2</text>
<text x="453.5" y="82.2">330E</text>
<text x="459.2" y="79.9">1</text>
<text x="472" y="80.8" transform="rotate(-90 472 80.8)">A</text>
<text x="481.5" y="81.4" transform="rotate(-90 481.5 81.4)">K</text>
<text x="111.5" y="85.4" transform="rotate(-90 111.5 85.4)">3</text>
<text x="242.3" y="84.9">2</text>
<text x="246" y="87.3">4K7</text>
<text x="250.9" y="84.9">1</text>
<text x="340" y="87.3">R24</text>
<text x="368.4" y="87.8">LED4</text>
<text x="453" y="87.3">R37</text>
<text x="482.7" y="87.8">LED11</text>
<text x="91.2" y="95.6" transform="rotate(-90 91.2 95.6)">1</text>
<text x="336.3" y="91.3">2</text>
<text x="338" y="93.6">330E</text>
<text x="344.9" y="91.3">1</text>
<text x="357.7" y="92.2" transform="rotate(-90 357.7 92.2)">A</text>
<text x="367.2" y="92.9" transform="rotate(-90 367.2 92.9)">K</text>
<text x="449.9" y="91.3">2</text>
<text x="452.3" y="93.6">330E</text>
<text x="458.6" y="91.3">1</text>
<text x="472" y="92.2" transform="rotate(-90 472 92.2)">A</text>
<text x="481.5" y="92.9" transform="rotate(-90 481.5 92.9)">K</text>
<text x="121.7" y="98.1" transform="rotate(-90 121.7 98.1)">2</text>
<text x="131.9" y="100.6" transform="rotate(-90 131.9 100.6)">3</text>
<text x="242.3" y="100.2">2</text>
<text x="246" y="96.2">R20</text>
<text x="250.9" y="100.2">1</text>
<text x="338.7" y="98.7">R26</text>
<text x="369.7" y="99.2">LED5</text>
<text x="453" y="98.7">R39</text>
<text x="481.7" y="99.2">LED12</text>
<text x="246" y="102.5">4K7</text>
<text x="335.6" y="102.7">2</text>
<text x="338" y="105.1">330E</text>
<text x="344.3" y="102.7">1</text>
<text x="357.7" y="103.7" transform="rotate(-90 357.7 103.7)">A</text>
<text x="367.2" y="104.3" transform="rotate(-90 367.2 104.3)">K</text>
<text x="449.3" y="102.7">2</text>
<text x="452.3" y="105.1">330E</text>
<text x="457.9" y="102.7">1</text>
<text x="472" y="103.7" transform="rotate(-90 472 103.7)">A</text>
<text x="481.5" y="104.3" transform="rotate(-90 481.5 104.3)">K</text>
<text x="111.5" y="110.8" transform="rotate(-90 111.5 110.8)">1</text>
<text x="142" y="113.3" transform="rotate(-90 142 113.3)">2</text>
<text x="246" y="111.4">R22</text>
<text x="340" y="110.2">R28</text>
<text x="369.7" y="110.7">LED6</text>
<text x="454" y="110.2">R41</text>
<text x="481.7" y="110.7">LED13</text>
<text x="152.2" y="118.4" transform="rotate(-90 152.2 118.4)">3</text>
<text x="242.3" y="115.4">2</text>
<text x="246" y="117.8">4K7</text>
<text x="250.9" y="115.4">1</text>
<text x="336.3" y="114.1">2</text>
<text x="338" y="116.5">330E</text>
<text x="344.9" y="114.1">1</text>
<text x="357.7" y="115.1" transform="rotate(-90 357.7 115.1)">A</text>
<text x="367.2" y="115.7" transform="rotate(-90 367.2 115.7)">K</text>
<text x="450.6" y="114.1">2</text>
<text x="452.3" y="116.5">330E</text>
<text x="459.2" y="114.1">1</text>
<text x="472" y="115.1" transform="rotate(-90 472 115.1)">A</text>
<text x="481.5" y="115.7" transform="rotate(-90 481.5 115.7)">K</text>
<text x="336.3" y="125.6">2</text>
<text x="340" y="121.6">R30</text>
<text x="344.9" y="125.6">1</text>
<text x="369.7" y="122.1">LED7</text>
<text x="450.6" y="125.6">2</text>
<text x="454.3" y="121.6">R42</text>
<text x="459.2" y="125.6">1</text>
<text x="481.7" y="122.1">LED14</text>
<text x="131.9" y="126" transform="rotate(-90 131.9 126)">1</text>
<text x="162.3" y="131.1" transform="rotate(-90 162.3 131.1)">2</text>
<text x="246" y="129.2">R25</text>
<text x="339.2" y="127.9">330E</text>
<text x="357.7" y="126.5" transform="rotate(-90 357.7 126.5)">A</text>
<text x="367.2" y="127.2" transform="rotate(-90 367.2 127.2)">K</text>
<text x="453.5" y="127.9">330E</text>
<text x="472" y="126.5" transform="rotate(-90 472 126.5)">A</text>
<text x="481.5" y="127.2" transform="rotate(-90 481.5 127.2)">K</text>
<text x="171.2" y="133.7" transform="rotate(-90 171.2 133.7)">3</text>
<text x="242.3" y="133.2">2</text>
<text x="246" y="135.6">4K7</text>
<text x="250.9" y="133.2">1</text>
<text x="336.3" y="137">2</text>
<text x="341" y="133">R31</text>
<text x="344.9" y="137">1</text>
<text x="357.7" y="138" transform="rotate(-90 357.7 138)">A</text>
<text x="369.7" y="133.5">LED8</text>
<text x="450.6" y="137">2</text>
<text x="454.3" y="133">R44</text>
<text x="459.2" y="137">1</text>
<text x="472" y="138" transform="rotate(-90 472 138)">A</text>
<text x="481.7" y="133.5">LED15</text>
<text x="152.2" y="143.8" transform="rotate(-90 152.2 143.8)">1</text>
<text x="339.2" y="139.4">330E</text>
<text x="367.2" y="138.6" transform="rotate(-90 367.2 138.6)">K</text>
<text x="452.3" y="139.4">330E</text>
<text x="481.5" y="138.6" transform="rotate(-90 481.5 138.6)">K</text>
<text x="181.4" y="146.4" transform="rotate(-90 181.4 146.4)">2</text>
<text x="191.6" y="148.9" transform="rotate(-90 191.6 148.9)">3</text>
<text x="242.3" y="148.4">2</text>
<text x="246" y="144.4">R27</text>
<text x="250.9" y="148.4">1</text>
<text x="450.6" y="148.4">2</text>
<text x="453" y="144.4">R46</text>
<text x="459.2" y="148.4">1</text>
<text x="472" y="149.4" transform="rotate(-90 472 149.4)">A</text>
<text x="481.7" y="145">LED16</text>
<text x="246" y="150.8">4K7</text>
<text x="452.3" y="150.8">330E</text>
<text x="481.5" y="150" transform="rotate(-90 481.5 150)">K</text>
<text x="171.2" y="159.1" transform="rotate(-90 171.2 159.1)">1</text>
<text x="201.7" y="161.6" transform="rotate(-90 201.7 161.6)">2</text>
<text x="246" y="159.7">R29</text>
<text x="211.9" y="164.1" transform="rotate(-90 211.9 164.1)">3</text>
<text x="242.3" y="163.7">2</text>
<text x="246" y="166">4K7</text>
<text x="250.9" y="163.7">1</text>
<text x="191.6" y="174.3" transform="rotate(-90 191.6 174.3)">1</text>
<text x="222" y="176.8" transform="rotate(-90 222 176.8)">2</text>
<text x="242.3" y="178.9">2</text>
<text x="246" y="174.9">R32</text>
<text x="250.9" y="178.9">1</text>
<text x="246" y="181.3">4K7</text>
<text x="211.9" y="189.5" transform="rotate(-90 211.9 189.5)">1</text>
<text x="371.5" y="225.1" transform="rotate(-90 371.5 225.1)">4K7</text>
<text x="378.4" y="224.6" transform="rotate(-90 378.4 224.6)">R72</text>
<text x="407.1" y="225.1" transform="rotate(-90 407.1 225.1)">4K7</text>
<text x="413.9" y="224.6" transform="rotate(-90 413.9 224.6)">R69</text>
<text x="442.6" y="224.4" transform="rotate(-90 442.6 224.4)">4K7</text>
<text x="449.5" y="223.9" transform="rotate(-90 449.5 223.9)">R71</text>
<text x="449.6" y="227.5">2</text>
<text x="478.2" y="224.4" transform="rotate(-90 478.2 224.4)">4K7</text>
<text x="485" y="223.9" transform="rotate(-90 485 223.9)">R70</text>
<text x="485.1" y="227.5">2</text>
<text x="375.3" y="233.2">3</text>
<text x="378.5" y="228.1">2</text>
<text x="410.9" y="233.2">3</text>
<text x="414" y="228.1">2</text>
<text x="445.4" y="233.7" transform="rotate(-90 445.4 233.7)">1</text>
<text x="446.4" y="232.6">3</text>
<text x="480.9" y="233.7" transform="rotate(-90 480.9 233.7)">1</text>
<text x="482" y="232.6">3</text>
<text x="70.9" y="237.8" transform="rotate(-90 70.9 237.8)">3</text>
<text x="372.1" y="237.7">4</text>
<text x="374.2" y="234.3" transform="rotate(-90 374.2 234.3)">1</text>
<text x="407.7" y="237.7">4</text>
<text x="409.8" y="234.3" transform="rotate(-90 409.8 234.3)">1</text>
<text x="443.2" y="237">4</text>
<text x="478.8" y="237">4</text>
<text x="377.8" y="244.6">Key-Small</text>
<text x="381.6" y="242.1">K4</text>
<text x="413.4" y="244.6">Key-Small</text>
<text x="417.2" y="242.1">K1</text>
<text x="449" y="244">Key-Small</text>
<text x="452.8" y="241.5">K3</text>
<text x="484.5" y="244">Key-Small</text>
<text x="488.3" y="241.5">K2</text>
<text x="81.1" y="250.5" transform="rotate(-90 81.1 250.5)">2</text>
<text x="246" y="248.6">R49</text>
<text x="372.8" y="247.2">1</text>
<text x="374" y="247.2">2</text>
<text x="408.3" y="247.2">12</text>
<text x="443.9" y="246.6">1</text>
<text x="445.1" y="246.6">2</text>
<text x="479.4" y="246.6">1</text>
<text x="480.7" y="246.6">2</text>
<text x="90" y="253" transform="rotate(-90 90 253)">3</text>
<text x="242.3" y="252.6">2</text>
<text x="246" y="254.9">4K7</text>
<text x="250.9" y="252.6">1</text>
<text x="70.9" y="263.2" transform="rotate(-90 70.9 263.2)">1</text>
<text x="246" y="263.8">R47</text>
<text x="100.1" y="265.7" transform="rotate(-90 100.1 265.7)">2</text>
<text x="109" y="268.3" transform="rotate(-90 109 268.3)">3</text>
<text x="242.3" y="267.8">2</text>
<text x="250.9" y="267.8">1</text>
<text x="246" y="270.2">4K7</text>
<text x="90" y="278.4" transform="rotate(-90 90 278.4)">1</text>
<text x="119.2" y="281" transform="rotate(-90 119.2 281)">2</text>
<text x="246" y="279.1">R45</text>
<text x="129.3" y="283.5" transform="rotate(-90 129.3 283.5)">3</text>
<text x="242.3" y="283.1">2</text>
<text x="246" y="285.4">4K7</text>
<text x="250.9" y="283.1">1</text>
<text x="109" y="293.7" transform="rotate(-90 109 293.7)">1</text>
<text x="413.5" y="290.6">3</text>
<text x="139.5" y="296.2" transform="rotate(-90 139.5 296.2)">2</text>
<text x="149.6" y="298.8" transform="rotate(-90 149.6 298.8)">3</text>
<text x="242.3" y="298.3">2</text>
<text x="246" y="294.3">R43</text>
<text x="250.9" y="298.3">1</text>
<text x="246" y="300.7">4K7</text>
<text x="129.3" y="308.9" transform="rotate(-90 129.3 308.9)">1</text>
<text x="159.8" y="311.5" transform="rotate(-90 159.8 311.5)">2</text>
<text x="246" y="309.5">R40</text>
<text x="405.9" y="311">2</text>
<text x="406.9" y="306.4">B</text>
<text x="408.6" y="310.6">1</text>
<text x="414.5" y="306.4">G</text>
<text x="414.6" y="311">1</text>
<text x="416.2" y="310.6">1</text>
<text x="421.2" y="311">4</text>
<text x="422.1" y="306.4">R</text>
<text x="423.8" y="310.6">1</text>
<text x="170" y="316.5" transform="rotate(-90 170 316.5)">3</text>
<text x="242.3" y="313.5">2</text>
<text x="246" y="315.9">4K7</text>
<text x="250.9" y="313.5">1</text>
<text x="410.6" y="321.2" transform="rotate(-90 410.6 321.2)">2</text>
<text x="411.6" y="319.2" transform="rotate(-90 411.6 319.2)">R52</text>
<text x="418.2" y="321.2" transform="rotate(-90 418.2 321.2)">2</text>
<text x="419.2" y="318.2" transform="rotate(-90 419.2 318.2)">R51</text>
<text x="425.8" y="321.2" transform="rotate(-90 425.8 321.2)">2</text>
<text x="426.9" y="319.2" transform="rotate(-90 426.9 319.2)">R50</text>
<text x="149.6" y="324.2" transform="rotate(-90 149.6 324.2)">1</text>
<text x="180.1" y="329.2" transform="rotate(-90 180.1 329.2)">2</text>
<text x="246" y="327.3">R38</text>
<text x="189" y="331.8" transform="rotate(-90 189 331.8)">3</text>
<text x="242.3" y="331.3">2</text>
<text x="246" y="333.7">4K7</text>
<text x="250.9" y="331.3">1</text>
<text x="170" y="341.9" transform="rotate(-90 170 341.9)">1</text>
<text x="199.2" y="344.5" transform="rotate(-90 199.2 344.5)">2</text>
<text x="209.3" y="347" transform="rotate(-90 209.3 347)">3</text>
<text x="242.3" y="346.6">2</text>
<text x="246" y="342.6">R36</text>
<text x="250.9" y="346.6">1</text>
<text x="246" y="348.9">4K7</text>
<text x="189" y="357.2" transform="rotate(-90 189 357.2)">1</text>
<text x="219.5" y="359.7" transform="rotate(-90 219.5 359.7)">2</text>
<text x="246" y="357.8">R33</text>
<text x="242.3" y="361.8">2</text>
<text x="246" y="364.2">4K7</text>
<text x="250.9" y="361.8">1</text>
<text x="209.3" y="372.4" transform="rotate(-90 209.3 372.4)">1</text>
</g>
</svg>
